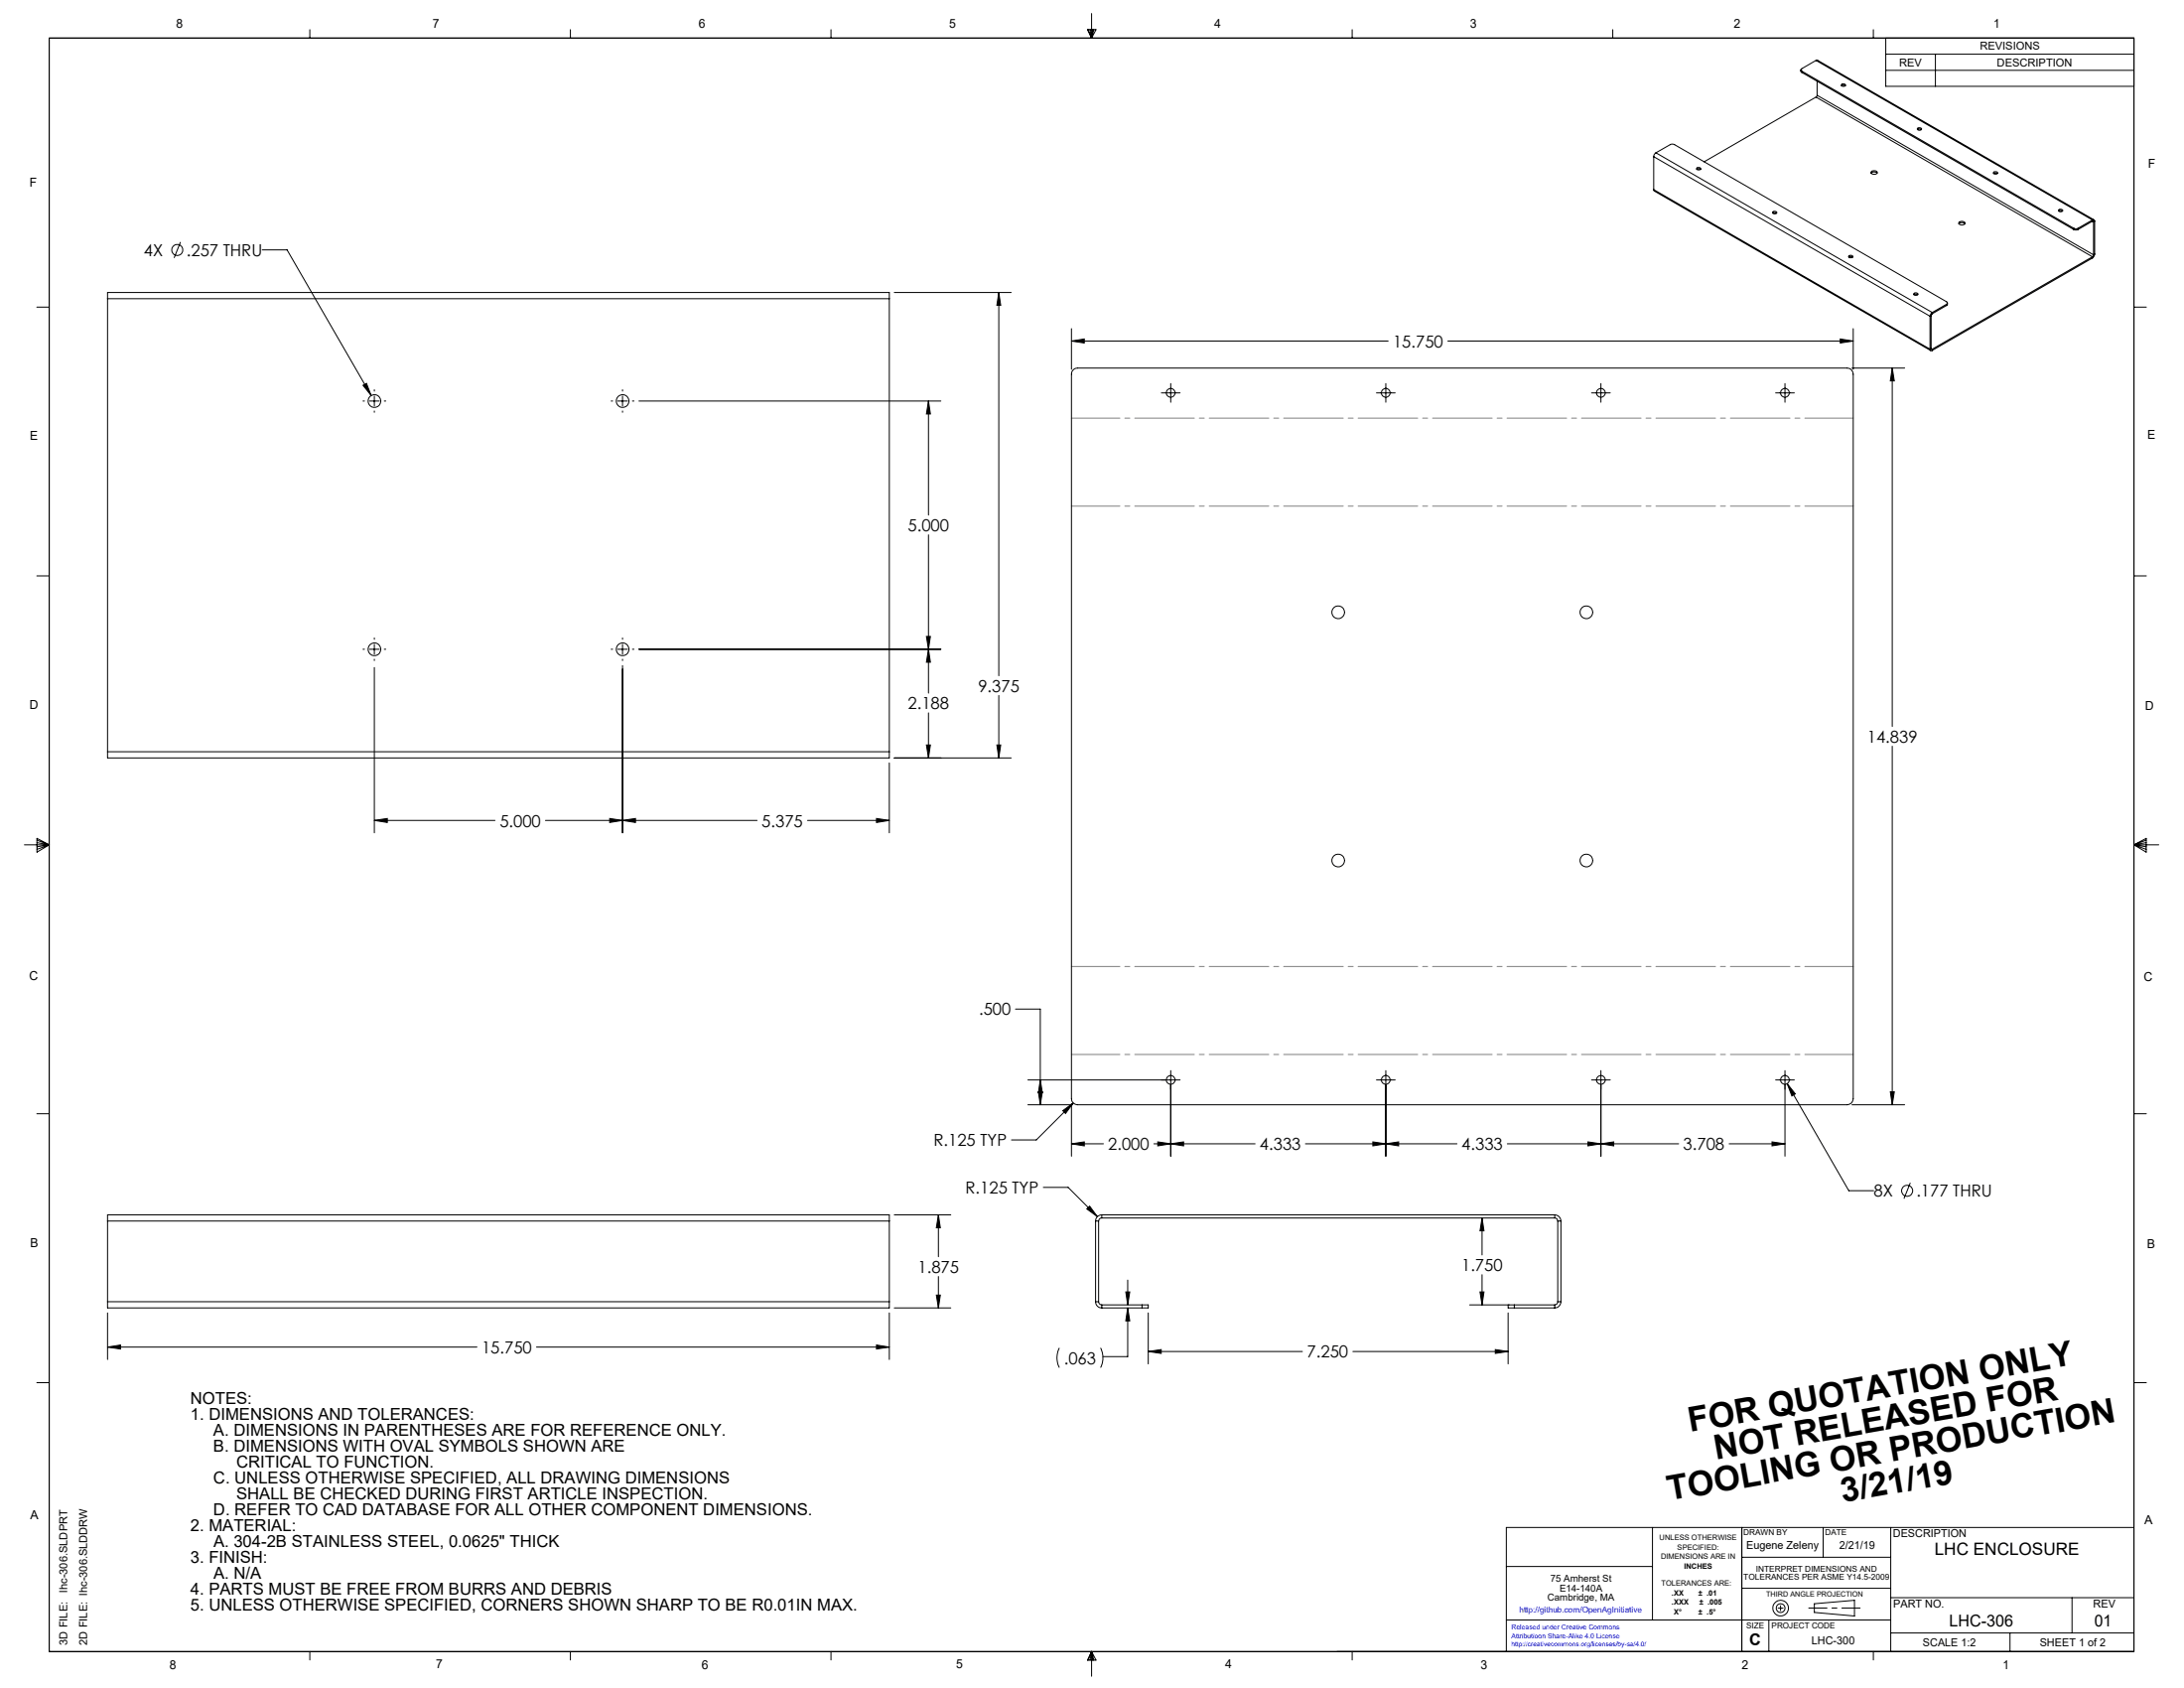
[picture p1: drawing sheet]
<svg xmlns="http://www.w3.org/2000/svg" width="559mm" height="432mm" viewBox="0 0 559 432" stroke-linecap="round" stroke-linejoin="round" font-family="sans-serif">
<g fill="none" stroke="#000" stroke-width=".25">
<path d="M12.6 9.7h533.4v412.8h-533.4zM79.3 7.6v2.1M145.9 7.6v2.1M212.6 7.6v2.1M278.2 7.6h2.2l-1.1 2.1zM278.4 7.6l.9 2.1M278.9 7.6l.4 2.1M279.3 3.5v6.2M279.6 7.6l-.3 2.1M279.9 7.6l-.6 2.1M346 7.6v2.1M412.6 7.6v2.1"/>
<path d="M460.8 17.9v.4l.2 .2M461 18.2l69.6 40.2M461 18.2v.3M461 18.5l69.6 40.2M464.6 15.5l-3.6 2.1a.33 .33 0 0 0-.2 .3 .33 .33 0 0 0 .2 .3M464.6 15.5l.4-.1 70.8 40.8M464.6 15.5l70.8 40.8M479.3 7.6v2.1M482.5 9.7v12.4h63.5M482.5 18h63.5M482.5 13.9h63.5M495.2 13.9v8.2"/>
<path d="M423.7 39.1l-.4 .4-.2 .6M423.7 39.1l3.7-2.2 1 .1 69.7 40.2a.34 .34 0 0 1 .2 .3 .34 .34 0 0 1-.2 .3M423.7 39.1l70.7 40.8M464.6 24.8l-28.6 16.6M464.6 24.8l70.8 40.9M464.9 24.4l-.3 .4M464.9 24.4l70.8 40.8M464.9 20.8v3.6M471.1 21.7a.59 .59 0 0 1 .6-.3 .59 .59 0 0 1 .5 .5 .59 .59 0 0 1-.6 .2 .59 .59 0 0 1-.5-.4zM471.2 21.9l.5-.1 .5 .1M490.6 32.9a.56 .56 0 0 1 .6-.3 .56 .56 0 0 1 .4 .5 .56 .56 0 0 1-.6 .3 .56 .56 0 0 1-.4-.5zM490.6 33.2l.5-.2 .5 .2"/>
<path d="M423.1 48.5l.1 .3 70.8 40.9M423.1 40.1l70.7 40.8M423.1 48.5l70.7 40.8M423.1 40.1v8.4M434.1 43a.59 .59 0 0 1 .6-.2 .59 .59 0 0 1 .5 .5 .59 .59 0 0 1-.7 .2 .59 .59 0 0 1-.4-.5zM434.1 43.3l.5-.2 .5 .2M453.6 54.3a.57 .57 0 0 1 .6-.3 .57 .57 0 0 1 .4 .5 .56 .56 0 0 1-.6 .2 .56 .56 0 0 1-.4-.4zM453.6 54.5l.2-.1 .8 .1M478.8 44.3a1.16 1.16 0 0 1 1.5 0M478.8 43.9a.91 .91 0 0 1 1.5 .4 .97 .97 0 0 1-1.6-.2zM501.2 57.3a1.11 1.11 0 0 1 1.5 0M501.2 56.9a1.01 1.01 0 0 1 1.6 .2 .9 .9 0 0 1-.8 .5 .9 .9 0 0 1-.8-.6z"/>
<path d="M510 44.1a.59 .59 0 0 1 .7-.2 .59 .59 0 0 1 .4 .4 .59 .59 0 0 1-.6 .3 .59 .59 0 0 1-.5-.5zM510.1 44.4l.5-.2 .5 .2M526.7 53.7a.59 .59 0 0 1 .6-.2 .59 .59 0 0 1 .5 .5 .59 .59 0 0 1-.7 .2 .59 .59 0 0 1-.4-.5zM526.7 54l.5-.2 .5 .2M530.6 58.4l.4 .1 .7-.1M530.6 58.7l.4 .1 .7-.1M530.6 58.4v.3M531.7 58.4v.3M535.4 56.6l.3 .2M535.4 56.3a.35 .35 0 0 1 .4-.1 .35 .35 0 0 1 .1 .4M535.4 56.3v.3M535.4 56.3l-3.7 2.1"/>
<path d="M535.4 56.6l-3.7 2.1M535.7 56.8v8.4M535.9 56.6l-.2 .2M535.9 56.6v8.4M9.4 78.6h3.2M27.5 76.4v-1.6h200v1.6M27.5 76.4v115.9M27.5 76.4h200M46.2 61.9l-1.6 4.1M67.1 63.9h6.3l21.6 37.3M227.5 76.4v115.9M228.8 74.8h29.9"/>
<path d="M255.6 74.8v98.1M255.6 74.8l.4 3.3h-.9zM473 65.5a.59 .59 0 0 1 .6-.2 .59 .59 0 0 1 .5 .5 .59 .59 0 0 1-.6 .2 .59 .59 0 0 1-.5-.5zM473 65.8l.5-.2 .5 .2M489.7 75.1a.59 .59 0 0 1 .6-.2 .59 .59 0 0 1 .4 .5 .59 .59 0 0 1-.6 .2 .59 .59 0 0 1-.4-.5zM489.7 75.4l.3-.2 .7 .2M494.4 79.9l-.3 .3-.3 .7M494.4 79.9v.4M498.1 77.8l-3.7 2.1M498.1 77.8v.3M498.1 78.1l-3.7 2.2M498.3 77.5v.4l-.2 .2"/>
<path d="M535.4 65.7l-41 23.6M535.4 65.7v.3M535.4 66l-41 23.6M535.7 65.2l-.3 .5M535.9 65l-.5 1M535.9 65l-.2 .2M546 78.6h3.2M92.9 98.6l.9-.5 1.2 3.1zM95.8 99.7v.3M159.3 99.7v.3M274.1 84.1v10.4M274.1 87.2h81.1"/>
<path d="M274.1 87.2l3.3-.5v1zM274.6 94.6l.5-.3 .6-.1h196.9a1.57 1.57 0 0 1 1.6 1.5v185.3a1.57 1.57 0 0 1-1.6 1.6h-196.9a1.57 1.57 0 0 1-1.6-1.6v-185.3l.1-.6zM299.5 98.1v4.8M354.6 98.1v4.8M370.5 87.2h103.7M409.6 98.1v4.8M456.7 98.1v4.8M470.9 86.7l3.3 .5-3.3 .5zM473.9 94.2h13.4M474.2 84.1v10.4M484.2 94.2v91.6M484.2 94.2l.5 3.2h-1z"/>
<path d="M493.8 89.3a.35 .35 0 0 0 .2 .4 .35 .35 0 0 0 .4-.1M493.8 80.9v8.4M494.1 89.2l.3 .1M494.1 80.8l-.3 .1M494.1 80.8v8.4M494.1 89.2l-.3 .1M494.4 80.3l-.3 .5M494.4 89.3v.3M92.9 102.6h.3M94.5 102.6h2.5M95.8 101.3v2.6M95.8 105.1v.4"/>
<path d="M98.3 102.6h.4M156.4 102.6h.3M158 102.6h2.5M159.3 101.3v2.6M159.3 105.1v.4M161.8 102.6h.4M163.5 102.6h77.2M237.6 102.6v29.2M237.6 102.6l.5 3.3h-1.1zM297.1 100.5h4.8M352.2 100.5h4.8M407.2 100.5h4.8"/>
<path d="M454.3 100.5h4.8M237.6 136.8v40.5M9.4 147.3h3.2M546 147.3h3.2M92.9 166.1h.3M94.5 166.1h2.5M95.8 170.7v42.3M95.8 163.2v.3M95.8 164.8v2.6M95.8 168.6v.4M98.3 166.1h.4M156.4 166.1h.3"/>
<path d="M158 166.1h2.5M159.3 170.3v42.7M159.3 163.2v.3M159.3 164.8v2.6M159.3 168.6v.4M161.8 166.1h.4M163.5 166.1h77.2M237 162.8h1.1l-.5 3.3zM237.6 166.1l.5 3.3h-1.1zM255.6 177.9v16M27.5 192.3v1.6h200v-1.6M27.5 192.3h200"/>
<path d="M227.5 195.2v17.8M228.8 193.9h29.9M237 190.6h1.1l-.5 3.3zM237.6 182.4v11.5M255.1 190.6h.9l-.4 3.3zM484.2 190.9v91.7M6.2 216.1h6.4M9.5 214.5l3.1 1.6-3.1 1.9zM9.5 214.9l3.1 1.2M9.5 215.5l3.1 .6M12.6 216.1l-3.1 1.2M12.6 216.1l-3.1 .5"/>
<path d="M95.8 209.9h30.8M95.8 209.9l3.3-.5v1zM139.6 209.9h54.1M156 209.4l3.3 .5-3.3 .5zM159.3 209.9l3.3-.5v1zM206.6 209.9h20.9M224.3 209.4l3.2 .5-3.2 .5zM546 216.1h6.3M546 216.1l3.1 .5M546 216.1l3.1 1.2M546 216.1l3.1-1.6v3.5zM549.1 215.5l-3.1 .6"/>
<path d="M549.1 214.9l-3.1 1.2M259.8 258.1h6.4v24.5M263 276.3h38.9M265.7 279.3h1l-.5 3.3zM266.2 276.3l.5 3.2h-1zM299.5 273.9v21.9M352.2 276.3h4.8M354.6 273.9v21.9M407.2 276.3h4.8M409.6 273.9v21.9M454.3 276.3h4.8M456.7 273.9v21.9"/>
<path d="M457.3 277.2l15.7 27.4h6.4M457.3 277.2l2.1 2.6-.9 .6zM483.7 279.3h1l-.5 3.3zM9.4 284.9h3.2M263 282.6h11.5M271.9 284.1l2.7-1.9-2 2.6zM274.1 282.3v13.5M274.1 292.6h8.2M274.1 292.6l3.3-.5v1zM274.6 282.2l-9.5 9.4h-6.3M295.2 292.6h25.9M296.2 292.1l3.3 .5-3.3 .5z"/>
<path d="M299.5 292.6l3.3-.5v1zM334 292.6h38.8M351.3 292.1l3.3 .5-3.3 .5zM354.6 292.6l3.3-.5v1zM385.7 292.6h43.8M406.3 292.1l3.3 .5-3.3 .5zM409.6 292.6l3.3-.5v1zM442.4 292.6h14.3M453.4 292.1l3.3 .5-3.3 .5zM473.9 282.6h13.4M546 284.9h3.2M27.5 312.3v-1.5h200v1.5"/>
<path d="M27.5 312.3v20.7M27.5 312.3h200M227.5 312.3v20.7M228.8 310.8h14.5M240.1 310.8v10.7M240.1 310.8l.5 3.3h-1zM266.9 303.7h6.4l7.5 7.5M278.1 309.2l.7-.7 2 2.7zM280.3 312.3h.8M280.3 312.3v20.7M281.1 312.3v20.7M281.9 311.6a.78 .78 0 0 0-.8 .7"/>
<path d="M281.9 310.8a1.57 1.57 0 0 0-1.6 1.5M281.9 310.8h115.9M281.9 310.8v.8M281.9 311.6h115.9M379.2 311.6v9.4M379.2 311.6l.5 3.3h-1zM397.8 311.6a.73 .73 0 0 1 .8 .7M397.8 310.8a1.63 1.63 0 0 1 1.6 1.5M397.8 310.8v.8M398.6 312.3h.8M398.6 312.3v20.7M399.4 312.3v20.7"/>
<path d="M488.8 302.6l-1.6 4M27.5 333v1.6h200v-1.6M27.5 333h200M27.5 335.8v12M227.5 335.8v12M228.8 334.6h14.5M239.6 331.3h1l-.5 3.3zM240.1 326.5v8.1M280.3 333a1.57 1.57 0 0 0 1.6 1.6M280.3 333h.8M281.1 333a.85 .85 0 0 0 .8 .8M281.9 334.6h10.3"/>
<path d="M281.9 333.8h10.3M281.9 333.8v.8M288 330.5h1.1l-.6 3.3zM288.5 334.6v12.4h-6.3M288.5 327.4v6.4M288.5 334.6l.6 3.3h-1.1zM292.2 333.8h1.6v.8h-1.6M292.2 333.8v.8M293.8 335.8v13.1M376 333.8h10.2M378.7 330.5h1l-.5 3.3zM379.2 326.1v7.7"/>
<path d="M385.9 335.8v13.1M387.5 333.8h-1.6v.8h1.6M387.5 334.6h10.3M387.5 333.8h10.3M387.5 333.8v.8M397.8 333.8v.8M398.6 333a.78 .78 0 0 1-.8 .8M398.6 333h.8M399.4 333a1.63 1.63 0 0 1-1.6 1.6M9.4 353.7h3.2M27.5 344.6l3.3-.5v1zM27.5 344.6h94.5"/>
<path d="M137.3 344.6h90.2M224.3 344.1l3.2 .5-3.2 .5zM271 344.8l-.3 1-.3 1.4 .3 1.7 .3 .9M281.6 344.8a5.6 5.6 0 0 1 0 5M293.8 345.7h39.4M293.8 345.7l3.3-.5v1zM346.1 345.7h39.8M382.6 345.2l3.3 .5-3.3 .5zM546 353.7h3.2M422.8 390.7v23.7M445.7 390.7v31.8M445.7 398.4h38.1"/>
<path d="M466.5 390.7v7.7M483.8 390.7v31.8M546 390.7h-160.6v31.8M385.4 400.7h37.4M385.4 414.4h98.4M445.7 406.3h38.1M452.6 414.4v8.1M454.9 411.4h1.3M455.6 410.7v1.3M464.2 410.2l10.3-.8v4l-10.3-.9zM483.8 408.7h62.2M483.8 417.7h62.2"/>
<path d="M514.3 417.7v4.8M530.2 408.7v9M79.3 422.5v2.1M145.9 422.5v2.1M212.6 422.5v2.1M279.3 422.5v6.3M279.3 422.5l1.1 2.2h-2.2zM279.3 422.5l.6 2.2M279.3 422.5l-.9 2.2M279.3 422.5l-.4 2.2M279.3 422.5l.3 2.2M346 422.5v2.1"/>
<path d="M479.3 422.5v2.1"/>
<circle cx="45.4" cy="63.9" r="1.42"/>
<circle cx="95.8" cy="102.6" r="1.63"/>
<circle cx="159.3" cy="102.6" r="1.63"/>
<circle cx="299.5" cy="100.5" r="1.12"/>
<circle cx="354.6" cy="100.5" r="1.12"/>
<circle cx="409.6" cy="100.5" r="1.12"/>
<circle cx="456.7" cy="100.5" r="1.12"/>
<circle cx="342.4" cy="156.6" r="1.64"/>
<circle cx="405.9" cy="156.6" r="1.64"/>
<circle cx="95.8" cy="166.1" r="1.63"/>
<circle cx="159.3" cy="166.1" r="1.63"/>
<circle cx="342.4" cy="220.1" r="1.64"/>
<circle cx="405.9" cy="220.1" r="1.64"/>
<circle cx="299.5" cy="276.2" r="1.12"/>
<circle cx="354.6" cy="276.2" r="1.12"/>
<circle cx="409.6" cy="276.2" r="1.12"/>
<circle cx="456.7" cy="276.2" r="1.12"/>
<circle cx="488" cy="304.6" r="1.42"/>
<circle cx="455.6" cy="411.4" r="1.13"/>
<circle cx="455.6" cy="411.4" r="2.01"/>
</g>
<path d="M462.8 411.3h13.1" fill="none" stroke="#000" stroke-width=".25" stroke-dasharray="15.2 1.3 1.3 1.3" stroke-dashoffset="10.6"/>
<path d="M474.2 107h-200M474.2 129.5h-200M274.2 247.2h200M274.2 269.7h200" fill="none" stroke="#808080" stroke-width=".25" stroke-dasharray="15.2 1.3 1.3 1.3" stroke-dashoffset="2.9"/>
<path d="M255.1 190.6h.9l-.4 3.3zM255.6 74.8l.4 3.3h-.9zM156 209.4l3.3 .5-3.3 .5zM95.8 209.9l3.3-.5v1zM237.6 102.6l.5 3.3h-1.1zM237 162.8h1.1l-.5 3.3zM92.9 98.6l2.1 2.6-1.2-3.1zM159.3 209.9l3.3-.5v1zM224.3 209.4l3.2 .5-3.2 .5zM237.6 166.1l.5 3.3h-1.1zM237 190.6h1.1l-.5 3.3zM240.1 310.8l.5 3.3h-1zM239.6 331.3h1l-.5 3.3zM224.3 344.1l3.2 .5-3.2 .5zM27.5 344.6l3.3-.5v1zM288.5 334.6l.6 3.3h-1.1zM288 330.5h1.1l-.6 3.3zM379.2 311.6l.5 3.3h-1zM378.7 330.5h1l-.5 3.3zM382.6 345.2l3.3 .5-3.3 .5zM293.8 345.7l3.3-.5v1zM278.1 309.2l2.7 2-2-2.7zM484.2 94.2l.5 3.2h-1zM483.7 279.3h1l-.5 3.3zM271.9 284.1l.7 .7 2-2.6zM274.1 87.2l3.3-.5v1zM470.9 86.7l3.3 .5-3.3 .5zM457.3 277.2l1.2 3.2 .9-.6zM274.1 292.6l3.3-.5v1zM296.2 292.1l3.3 .5-3.3 .5zM299.5 292.6l3.3-.5v1zM351.3 292.1l3.3 .5-3.3 .5zM409.6 292.6l3.3-.5v1zM453.4 292.1l3.3 .5-3.3 .5zM406.3 292.1l3.3 .5-3.3 .5zM354.6 292.6l3.3-.5v1zM265.7 279.3h1l-.5 3.3zM266.2 276.3l.5 3.2h-1z" fill="#000"/>
<g font-size="8.7">
<text x="432.4" y="366.3" transform="rotate(-10 432.4 366.3)">FOR QUOTATION ONLY</text>
<text x="439.1" y="373.5" transform="rotate(-10 439.1 373.5)">NOT RELEASED FOR</text>
<text x="427.1" y="383.9" transform="rotate(-10 427.1 383.9)">TOOLING OR PRODUCTION</text>
<text x="471.5" y="384.4" transform="rotate(-10 471.5 384.4)">3/21/19</text>
</g>
<text font-size="4.4" x="495" y="397.9">LHC ENCLOSURE</text>
<g font-size="4.2">
<text x="36.8" y="65.5">4X</text>
<text x="47.7" y="65.5">.257 THRU</text>
<text x="356.4" y="88.8">15.750</text>
<text x="232.3" y="135.9">5.000</text>
<text x="250.3" y="177">9.375</text>
<text x="232.3" y="181.4">2.188</text>
<text x="477.7" y="190">14.839</text>
<text x="127.8" y="211.5">5.000</text>
<text x="194.9" y="211.5">5.375</text>
<text x="250.5" y="259.7">.500</text>
<text x="238.9" y="293.2">R.125 TYP</text>
<text x="283.5" y="294.2">2.000</text>
<text x="322.3" y="294.2">4.333</text>
<text x="374" y="294.2">4.333</text>
<text x="430.7" y="294.2">3.708</text>
<text x="247" y="305.3">R.125 TYP</text>
<text x="479.4" y="306.1">8X</text>
<text x="490.3" y="306.1">.177 THRU</text>
<text x="234.8" y="325.6">1.875</text>
<text x="373.9" y="325.1">1.750</text>
<text x="123.2" y="346.2">15.750</text>
<text x="334.4" y="347.3">7.250</text>
<text x="272.2" y="348.9">.063</text>
<text x="48.7" y="359.1">NOTES:</text>
<text x="48.7" y="363.2">1. DIMENSIONS AND TOLERANCES:</text>
<text x="54.6" y="371.3">B. DIMENSIONS WITH OVAL SYMBOLS SHOWN ARE</text>
<text x="54.6" y="367.2">A. DIMENSIONS IN PARENTHESES ARE FOR REFERENCE ONLY.</text>
<text x="60.5" y="375.4">CRITICAL TO FUNCTION.</text>
<text x="54.6" y="379.5">C. UNLESS OTHERWISE SPECIFIED, ALL DRAWING DIMENSIONS</text>
<text x="60.5" y="383.5">SHALL BE CHECKED DURING FIRST ARTICLE INSPECTION.</text>
<text x="54.6" y="387.6">D. REFER TO CAD DATABASE FOR ALL OTHER COMPONENT DIMENSIONS.</text>
<text x="48.7" y="391.7">2. MATERIAL:</text>
<text x="54.6" y="395.8">A. 304-2B STAINLESS STEEL, 0.0625&quot; THICK</text>
<text x="48.7" y="399.9">3. FINISH:</text>
<text x="54.6" y="403.9">A. N/A</text>
<text x="48.7" y="408">4. PARTS MUST BE FREE FROM BURRS AND DEBRIS</text>
<text x="48.7" y="412.1">5. UNLESS OTHERWISE SPECIFIED, CORNERS SHOWN SHARP TO BE R0.01IN MAX.</text>
<text x="498.8" y="415.9">LHC-306</text>
<text x="535.9" y="415.9">01</text>
<text x="447.6" y="420.8">C</text>
</g>
<g font-size="3.2">
<text x="45" y="7.2">8</text>
<text x="110.7" y="7.2">7</text>
<text x="178.8" y="7.2">6</text>
<text x="242.9" y="7.2">5</text>
<text x="310.7" y="7.1">4</text>
<text x="376.1" y="7.2">3</text>
<text x="443.6" y="7.2">2</text>
<text x="510" y="7.1">1</text>
<text x="7.6" y="47.7">F</text>
<text x="549.6" y="42.9">F</text>
<text x="7.7" y="112.6">E</text>
<text x="549.4" y="112.3">E</text>
<text x="7.6" y="181.3">D</text>
<text x="548.9" y="181.5">D</text>
<text x="7.5" y="250.8">C</text>
<text x="548.5" y="251">C</text>
<text x="7.8" y="319.1">B</text>
<text x="549.3" y="319.3">B</text>
<text x="7.8" y="388.7">A</text>
<text x="548.7" y="389.8">A</text>
<text x="43.4" y="426.8">8</text>
<text x="111.6" y="426.8">7</text>
<text x="179.5" y="426.8">6</text>
<text x="244.6" y="426.8">5</text>
<text x="313.5" y="426.8">4</text>
<text x="378.8" y="426.9">3</text>
<text x="445.7" y="426.9">2</text>
<text x="512.5" y="426.9">1</text>
</g>
<g font-size="2.8">
<text x="486" y="16.9">REV</text>
<text x="506.6" y="12.8">REVISIONS</text>
<text x="511" y="16.9">DESCRIPTION</text>
<text x="484.4" y="393.3">DESCRIPTION</text>
<text x="446.8" y="396.3">Eugene Zeleny</text>
<text x="470.7" y="396.3">2/21/19</text>
<text x="17.2" y="407.3" transform="rotate(-90 17.2 407.3)">lhc-306.SLDPRT</text>
<text x="484.4" y="411.2">PART NO.</text>
<text x="535.6" y="411.2">REV</text>
<text x="17.2" y="420.8" transform="rotate(-90 17.2 420.8)">3D FILE:</text>
<text x="22.3" y="420.8" transform="rotate(-90 22.3 420.8)">2D FILE: lhc-306.SLDDRW</text>
<text x="463.5" y="420.6">LHC-300</text>
<text x="492" y="421.1">SCALE 1:2</text>
<text x="521.9" y="421.2">SHEET 1 of 2</text>
</g>
<g font-size="2.5">
<text x="396.7" y="404.6">75 Amherst St</text>
<text x="399" y="407">E14-140A</text>
<text x="395.9" y="409.5">Cambridge, MA</text>
</g>
<g font-size="2.1">
<text x="446.1" y="392.7">DRAWN BY</text>
<text x="467" y="392.8">DATE</text>
<text x="446.1" y="404.1">TOLERANCES PER ASME Y14.5-2009</text>
<text x="449.3" y="402">INTERPRET DIMENSIONS AND</text>
<text x="446.8" y="416.5">SIZE</text>
<text x="453.3" y="416.5">PROJECT CODE</text>
</g>
<text font-size="2.1" fill="#00f" x="388.7" y="412.6">http://github.com/OpenAgInitiative</text>
<g font-size="1.9">
<text x="424.6" y="394">UNLESS OTHERWISE</text>
<text x="425" y="398.8">DIMENSIONS ARE IN</text>
<text x="429.2" y="396.4">SPECIFIED:</text>
<text x="430.9" y="401.2">INCHES</text>
<text x="425.1" y="405.8">TOLERANCES ARE:</text>
<text x="427.7" y="408.2">.XX</text>
<text x="427.7" y="410.5">.XXX</text>
<text x="428.3" y="412.9">X°</text>
<text x="434.6" y="408.2">± .01</text>
<text x="434.6" y="412.9">± .5°</text>
<text x="434.8" y="410.5">± .005</text>
<text x="451.9" y="408.3">THIRD ANGLE PROJECTION</text>
</g>
<g font-size="1.7" fill="#00f">
<text x="386.7" y="416.7">Released under Creative Commons</text>
<text x="386.7" y="419">Attributioon Share-Alike 4.0 License</text>
<text x="386.7" y="421.2">http://creativecommons.org/licenses/by-sa/4.0/</text>
</g>
</svg>
